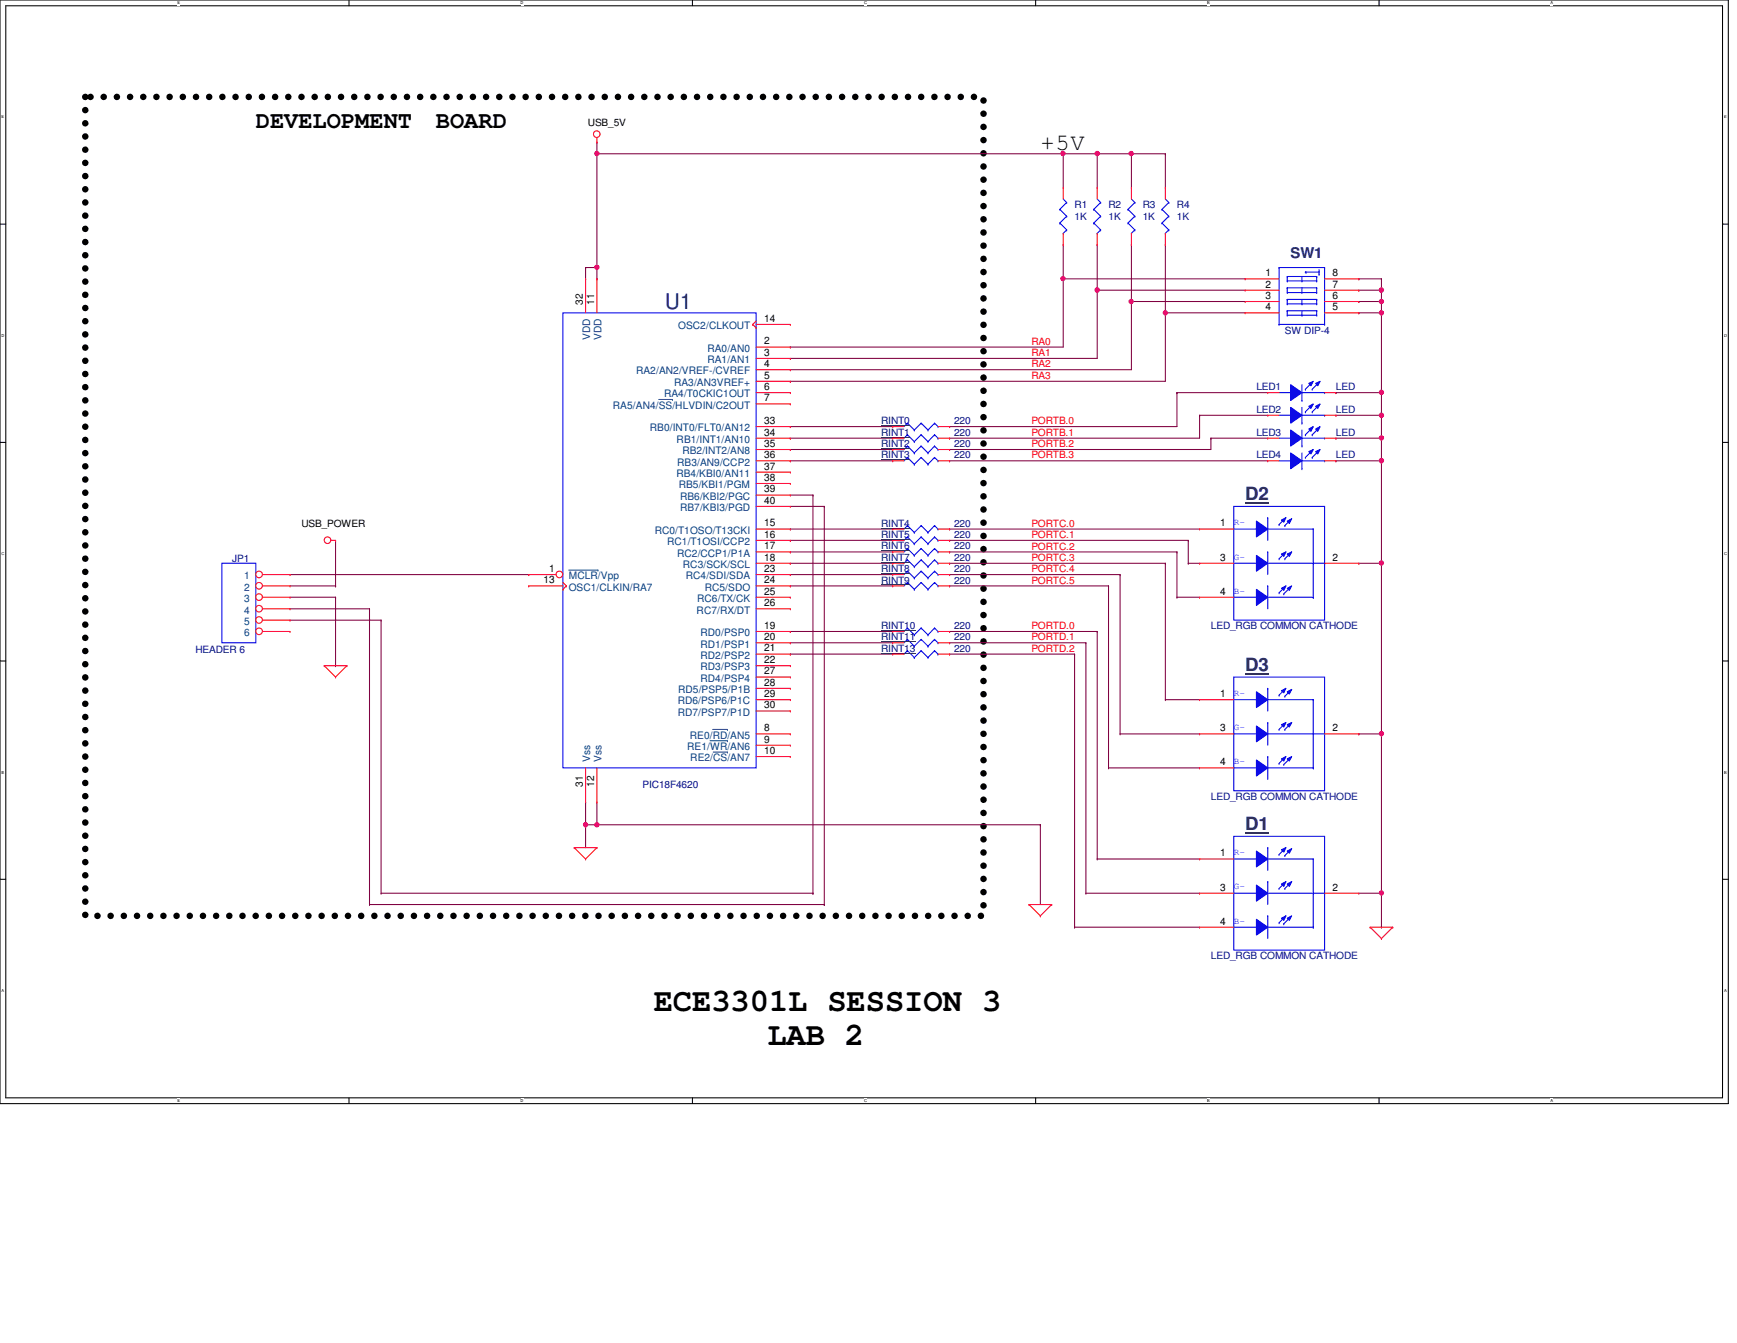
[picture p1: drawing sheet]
<svg xmlns="http://www.w3.org/2000/svg" width="279mm" height="216mm" viewBox="0 0 279 216" stroke-linecap="round" stroke-linejoin="round" font-family="sans-serif">
<path d="M0 0h278v177.4h-278zM.9 .9h276.2v175.6h-276.2z" fill="none" stroke="#000" stroke-width=".17"/>
<g fill="#fff">
<path d="M28.5 .1h.5v.7h-.5z"/>
<path d="M28.5 176.6h.5v.7h-.5z"/>
</g>
<path d="M56.1 0v.9M56.1 176.5v.9" fill="none" stroke="#000" stroke-width=".17"/>
<g fill="#fff">
<path d="M83.7 .1h.5v.7h-.5z"/>
<path d="M83.7 176.6h.5v.7h-.5z"/>
</g>
<path d="M111.4 0v.9M111.4 176.5v.9" fill="none" stroke="#000" stroke-width=".17"/>
<g fill="#fff">
<path d="M139 .1h.4v.7h-.4z"/>
<path d="M139 176.6h.4v.7h-.4z"/>
</g>
<path d="M166.6 0v.9M166.6 176.5v.9" fill="none" stroke="#000" stroke-width=".17"/>
<g fill="#fff">
<path d="M194.2 .1h.4v.7h-.4z"/>
<path d="M194.2 176.6h.4v.7h-.4z"/>
</g>
<path d="M221.8 0v.9M221.8 176.5v.9" fill="none" stroke="#000" stroke-width=".17"/>
<g fill="#fff">
<path d="M249.4 .1h.4v.7h-.4z"/>
<path d="M249.4 176.6h.4v.7h-.4z"/>
<path d="M.3 18.5h.4v.7h-.4z"/>
<path d="M277.3 18.5h.4v.7h-.4z"/>
<path d="M.3 53.6h.4v.7h-.4z"/>
<path d="M277.3 53.6h.5v.7h-.5z"/>
</g>
<path d="M0 36h.9M277.1 36h.9" fill="none" stroke="#000" stroke-width=".17"/>
<g fill="#fff">
<path d="M.3 88.6h.4v.8h-.4z"/>
<path d="M277.3 88.6h.5v.8h-.5z"/>
</g>
<path d="M0 71.1h.9M277.1 71.1h.9" fill="none" stroke="#000" stroke-width=".17"/>
<g fill="#fff">
<path d="M.3 123.8h.4v.7h-.4z"/>
<path d="M277.3 123.8h.4v.7h-.4z"/>
</g>
<path d="M0 106.3h.9M277.1 106.3h.9" fill="none" stroke="#000" stroke-width=".17"/>
<g fill="#fff">
<path d="M.3 158.9h.3v.7h-.3z"/>
<path d="M277.3 158.9h.4v.7h-.4z"/>
</g>
<path d="M0 141.4h.9M277.1 141.4h.9" fill="none" stroke="#000" stroke-width=".17"/>
<path d="M13.7 15.6h144.5v131.6h-144.5z" fill="none" stroke="#000" stroke-width="1.1" stroke-dasharray="0 2.1"/>
<g fill="none" stroke="#800040" stroke-width=".17">
<path d="M94.2 43h.1M94.2 43v1.8M94.2 43h1.8M96 44.8h.1M96 43h.1M96 43v1.8M127.1 79.6h3.7M130.8 79.6h.1M130.8 79.6v64M46.7 94.2h7.3M46.7 99.7h14.6M46.7 96h7.3"/>
<path d="M46.7 97.9h12.7M46.7 92.4h38.3M54 94.2h.1M54 96h.1M54 86.9v7.3M54 96v11M59.4 97.9h.1M59.4 97.9v47.5M61.3 99.7h.1M61.3 99.7v43.9M85 92.4h.1M127.1 81.4h5.5"/>
<path d="M132.6 81.4h.1M132.6 81.4v64M54 107h.1M94.2 132.6h.1M94.2 128.9v3.7M94.2 132.6h73.1M96 132.6h.1M96 128.9v3.7M167.3 132.6h.1M167.3 132.6v12.8M59.4 145.4h.1M59.4 145.4h73.2"/>
<path d="M61.3 143.6h.1M61.3 143.6h69.5M130.8 143.6h.1M132.6 145.4h.1"/>
</g>
<circle cx="96" cy="132.6" r=".34" fill="#f0f"/>
<circle cx="96" cy="132.6" r=".34" fill="none" stroke="#f0f" stroke-width=".17"/>
<g fill="none" stroke="#800040" stroke-width=".17">
<path d="M96 24.7h.1M96 24.7v18.3M127.1 88.7h.1M127.1 85h.1M127.1 86.9h.1M127.1 85h16.5M127.1 88.7h16.5M127.1 86.9h16.5M152.7 85h.1M152.7 88.7h.1M152.7 86.9h.1M152.7 85h40.3"/>
<path d="M152.7 88.7h36.6M152.7 86.9h38.4M218.6 90.6h.1M218.6 90.6h3.6"/>
</g>
<circle cx="96" cy="43" r=".34" fill="#f0f"/>
<circle cx="96" cy="43" r=".34" fill="none" stroke="#f0f" stroke-width=".17"/>
<path d="M127.1 68.6h.1M127.1 70.4h.1M127.1 68.6h16.5M127.1 70.4h16.5M222.2 118v25.6M222.2 143.6h.1" fill="none" stroke="#800040" stroke-width=".17"/>
<circle cx="222.2" cy="117.9" r=".34" fill="#f0f"/>
<circle cx="222.2" cy="117.9" r=".34" fill="none" stroke="#f0f" stroke-width=".17"/>
<circle cx="222.2" cy="143.5" r=".34" fill="#f0f"/>
<circle cx="222.2" cy="143.5" r=".34" fill="none" stroke="#f0f" stroke-width=".17"/>
<g fill="none" stroke="#800040" stroke-width=".17">
<path d="M152.7 68.6h.1M152.7 68.6h36.6M222.2 66.8h.1M222.2 66.8v3.6M127.1 90.6h.1M127.1 92.4h.1M127.1 94.2h.1M127.1 90.6h16.5M127.1 94.2h16.5M127.1 92.4h16.5M152.7 90.6h.1M152.7 94.2h.1"/>
<path d="M152.7 92.4h.1M152.7 90.6h34.8M152.7 94.2h25.6M152.7 92.4h27.5M222.2 90.6h.1M222.2 90.6v27.4h-3.6M218.6 118h.1"/>
</g>
<circle cx="222.2" cy="70.4" r=".34" fill="#f0f"/>
<circle cx="222.2" cy="70.4" r=".34" fill="none" stroke="#f0f" stroke-width=".17"/>
<circle cx="222.2" cy="66.8" r=".34" fill="#f0f"/>
<circle cx="222.2" cy="66.8" r=".34" fill="none" stroke="#f0f" stroke-width=".17"/>
<g fill="none" stroke="#800040" stroke-width=".17">
<path d="M127.1 74.1h.1M127.1 74.1h16.5M152.7 74.1h.1M152.7 72.3h.1M152.7 74.1h51.2M152.7 72.3h42.1M193 66.8h.1M193 66.8h10.9M214.9 66.8h.1M214.9 74.1h.1M214.9 70.4h.1M214.9 63.1h.1"/>
<path d="M214.9 70.4h7.3M214.9 63.1h7.3M222.2 70.4h.1M222.2 63.1h.1M222.2 63.1v3.7h-7.3M222.2 70.4v3.7h-7.3"/>
</g>
<circle cx="222.2" cy="63.1" r=".34" fill="#f0f"/>
<circle cx="222.2" cy="63.1" r=".34" fill="none" stroke="#f0f" stroke-width=".17"/>
<path d="M218.6 44.8h.1M218.6 48.5h.1M218.6 44.8h3.6M218.6 48.5h3.6M222.2 44.8h.1M222.2 44.8v1.9M127.1 72.3h.1M127.1 72.3h16.5" fill="none" stroke="#800040" stroke-width=".17"/>
<circle cx="222.2" cy="46.6" r=".35" fill="#f0f"/>
<circle cx="222.2" cy="46.6" r=".35" fill="none" stroke="#f0f" stroke-width=".17"/>
<path d="M176.5 46.7h.1M176.5 46.7h23.8M182 48.5h.1M182 48.5h18.3M218.6 50.3h.1M218.6 50.3h3.6" fill="none" stroke="#800040" stroke-width=".17"/>
<circle cx="222.2" cy="50.3" r=".34" fill="#f0f"/>
<circle cx="222.2" cy="50.3" r=".34" fill="none" stroke="#f0f" stroke-width=".17"/>
<path d="M171 44.8h.1M171 44.8h29.3M218.6 46.7h.1M218.6 46.7h3.6M222.2 46.7h.1M222.2 46.7v1.8" fill="none" stroke="#800040" stroke-width=".17"/>
<circle cx="222.2" cy="48.5" r=".34" fill="#f0f"/>
<circle cx="222.2" cy="48.5" r=".34" fill="none" stroke="#f0f" stroke-width=".17"/>
<path d="M171 44.8h.1M171 44.8v11M187.5 50.3h.1M187.5 50.3h12.8" fill="none" stroke="#800040" stroke-width=".17"/>
<circle cx="171" cy="44.8" r=".34" fill="#f0f"/>
<circle cx="171" cy="44.8" r=".34" fill="none" stroke="#f0f" stroke-width=".17"/>
<path d="M171 24.7h.1M171 24.7v5.5M171 24.7h5.5M176.5 46.7h.1M176.5 46.7v10.9M182 48.5h.1M182 48.5v10.9M187.5 50.3h.1M187.5 50.3v11M222.2 48.5h.1M222.2 48.5v1.8" fill="none" stroke="#800040" stroke-width=".17"/>
<circle cx="176.5" cy="24.7" r=".34" fill="#f0f"/>
<circle cx="176.5" cy="24.7" r=".34" fill="none" stroke="#f0f" stroke-width=".17"/>
<path d="M176.5 24.7h.1M176.5 24.7v5.5M176.5 24.7h5.5M182 24.7h.1M182 24.7v5.5" fill="none" stroke="#800040" stroke-width=".17"/>
<circle cx="181.9" cy="24.7" r=".34" fill="#f0f"/>
<circle cx="181.9" cy="24.7" r=".34" fill="none" stroke="#f0f" stroke-width=".17"/>
<g fill="none" stroke="#800040" stroke-width=".17">
<path d="M182 24.7h.1M182 24.7h5.5M187.5 24.7h.1M187.5 24.7v5.5M127.1 55.8h.1M127.1 57.6h.1M127.1 59.4h.1M127.1 55.8h43.9M127.1 57.6h49.4M127.1 59.4h54.9M222.2 50.3h.1M222.2 50.3v12.8"/>
<path d="M127.1 61.3h.1M127.1 61.3h60.4M222.2 74.1h.1M222.2 74.1v16.5"/>
</g>
<circle cx="222.2" cy="90.5" r=".34" fill="#f0f"/>
<circle cx="222.2" cy="90.5" r=".34" fill="none" stroke="#f0f" stroke-width=".17"/>
<circle cx="222.2" cy="74.1" r=".35" fill="#f0f"/>
<circle cx="222.2" cy="74.1" r=".35" fill="none" stroke="#f0f" stroke-width=".17"/>
<g fill="none" stroke="#800040" stroke-width=".17">
<path d="M182 39.3h.1M182 39.3v9.2M152.7 70.4h.1M189.3 63.1h.1M189.3 63.1v5.5M189.3 63.1h14.6M193 66.8h.1M193 66.8v3.6h-40.3M194.8 70.4h.1M194.8 70.4v1.9M194.8 70.4h9.1M189.3 88.7h.1"/>
<path d="M189.3 96h.1M189.3 88.7v7.3M189.3 96h3.7M191.1 86.9h.1M191.1 90.6h.1M191.1 86.9v3.7M191.1 90.6h1.9"/>
</g>
<circle cx="181.9" cy="48.5" r=".34" fill="#f0f"/>
<circle cx="181.9" cy="48.5" r=".34" fill="none" stroke="#f0f" stroke-width=".17"/>
<path d="M176.5 39.3h.1M176.5 39.3v7.4" fill="none" stroke="#800040" stroke-width=".17"/>
<circle cx="176.5" cy="46.6" r=".35" fill="#f0f"/>
<circle cx="176.5" cy="46.6" r=".35" fill="none" stroke="#f0f" stroke-width=".17"/>
<path d="M187.5 39.3h.1M187.5 39.3v11" fill="none" stroke="#800040" stroke-width=".17"/>
<circle cx="187.4" cy="50.3" r=".34" fill="#f0f"/>
<circle cx="187.4" cy="50.3" r=".34" fill="none" stroke="#f0f" stroke-width=".17"/>
<path d="M96 24.7h.1M96 24.7h75M171 39.3h.1M171 39.3v5.5" fill="none" stroke="#800040" stroke-width=".17"/>
<circle cx="171" cy="24.7" r=".34" fill="#f0f"/>
<circle cx="171" cy="24.7" r=".34" fill="none" stroke="#f0f" stroke-width=".17"/>
<circle cx="96" cy="24.7" r=".34" fill="#f0f"/>
<circle cx="96" cy="24.7" r=".34" fill="none" stroke="#f0f" stroke-width=".17"/>
<path d="M96 22.9h.1M96 22.9v1.8M187.5 90.6h.1M187.5 90.6v21.9M187.5 112.5h.1M187.5 112.5h5.5M94.2 132.6h.1M94.2 132.6v3.7" fill="none" stroke="#800040" stroke-width=".17"/>
<circle cx="94.2" cy="132.6" r=".34" fill="#f0f"/>
<circle cx="94.2" cy="132.6" r=".34" fill="none" stroke="#f0f" stroke-width=".17"/>
<g fill="none" stroke="#800040" stroke-width=".17">
<path d="M178.3 94.2h.1M178.3 94.2v29.2M180.2 92.4h.1M180.2 92.4v25.6M127.1 101.5h.1M127.1 103.3h.1M127.1 105.2h.1M127.1 101.5h16.5M127.1 103.3h16.5M127.1 105.2h16.5M152.7 101.5h.1M152.7 103.3h.1"/>
<path d="M152.7 105.2h.1M152.7 101.5h23.8M152.7 103.3h22M152.7 105.2h20.1M172.8 105.2h.1M172.8 105.2v43.9M174.7 103.3h.1M174.7 103.3v40.3M176.5 101.5h.1M176.5 101.5v36.6M180.2 118h.1M180.2 118h12.8"/>
<path d="M176.5 138.1h.1M176.5 138.1h16.5M178.3 123.4h.1M178.3 123.4h14.7M172.8 149.1h.1M172.8 149.1h20.2M174.7 143.6h.1M174.7 143.6h18.3M218.6 143.6h3.6M222.2 143.6h.1M222.2 149.1h.1M222.2 143.6v5.5"/>
</g>
<g fill="none" stroke="#f00" stroke-width=".17">
<path d="M96 22.9h.1M96 22.1v.8M53.3 86.9h.7M54 86.9h.1M52.2 107h.1M52.2 107h3.6M52.2 107l1.8 1.8M54 108.8h.1M55.8 107h.1M55.8 107l-1.8 1.8M92.4 136.3h.1M92.4 136.3h3.6"/>
<path d="M92.4 136.3l1.8 1.8M94.2 138.1h.1M96 136.3h.1M96 136.3l-1.8 1.8M165.5 145.4h.1M165.5 145.4h3.7M165.5 145.4l1.8 1.8M167.3 147.2h.1M169.2 145.4h.1M169.2 145.4l-1.9 1.8M220.4 149.1h.1M220.4 149.1h3.6"/>
<path d="M220.4 149.1l1.8 1.8M222.2 150.9h.1M224 149.1h.1M224 149.1l-1.8 1.8"/>
<circle cx="96" cy="21.6" r=".54"/>
<circle cx="52.7" cy="86.8" r=".54"/>
</g>
<path d="M205.7 74.1h1.9M207.6 74.1h.1M209.4 75.4h.1M209.4 72.8v2.6M209.4 74.1h3.7M213.1 74.1h.1" fill="none" stroke="#00f" stroke-width=".17"/>
<path d="M207.6 72.8l1.8 1.3-1.8 1.3z" fill-rule="evenodd" fill="#00f"/>
<path d="M207.6 72.8l1.8 1.3-1.8 1.3z" fill="none" stroke="#00f" stroke-width=".17"/>
<path d="M211.6 72.6l.7-.3-.3 .7z" fill-rule="evenodd" fill="#00f"/>
<path d="M211.6 72.6l.7-.3-.3 .7z" fill="none" stroke="#00f" stroke-width=".17"/>
<path d="M210.5 72.6l.7-.3-.3 .7z" fill-rule="evenodd" fill="#00f"/>
<path d="M210 73.5h.1M210.5 72.6l.7-.3-.3 .7zM211.1 73.5h.1M211.1 72.4l-1.1 1.1M212.2 72.4l-1.1 1.1" fill="none" stroke="#00f" stroke-width=".17"/>
<path d="M203.9 74.1h.1M203.9 74.1h1.8M213.1 74.1h1.8M214.9 74.1h.1" fill="none" stroke="#f00" stroke-width=".17"/>
<path d="M202.1 83.8l1.8 1.2-1.8 1.3z" fill-rule="evenodd" fill="#00f"/>
<path d="M202.1 83.8l1.8 1.2-1.8 1.3z" fill="none" stroke="#00f" stroke-width=".17"/>
<path d="M206.1 83.6l.7-.4-.3 .7z" fill-rule="evenodd" fill="#00f"/>
<path d="M205.7 84.3h.1M206.1 83.6l.7-.4-.3 .7zM206.8 83.2l-1.1 1.1" fill="none" stroke="#00f" stroke-width=".17"/>
<path d="M207.1 83.8l.7-.4-.4 .8z" fill-rule="evenodd" fill="#00f"/>
<path d="M198.5 85h12.7M203.9 83.2h.1M203.9 83.2v3.7M205.7 95.3h.1M206.8 94.2l-1.1 1.1M207.1 83.8l.7-.4-.4 .8zM211.2 85h.1" fill="none" stroke="#00f" stroke-width=".17"/>
<path d="M202.1 89.3l1.8 1.3-1.8 1.2z" fill-rule="evenodd" fill="#00f"/>
<path d="M202.1 89.3l1.8 1.3-1.8 1.2z" fill="none" stroke="#00f" stroke-width=".17"/>
<path d="M202.1 94.7l1.8 1.3-1.8 1.3z" fill-rule="evenodd" fill="#00f"/>
<path d="M198.5 90.6h12.7M198.5 96h12.7M202.1 94.7l1.8 1.3-1.8 1.3zM206.5 95.5h.1M206.7 89.8h.1M207.6 94.4l-1.1 1.1M207.8 88.7l-1.1 1.1M211.2 90.6h.1M211.2 96h.1" fill="none" stroke="#00f" stroke-width=".17"/>
<path d="M206.1 89.1l.7-.4-.3 .8z" fill-rule="evenodd" fill="#00f"/>
<path d="M206.1 89.1l.7-.4-.3 .8z" fill="none" stroke="#00f" stroke-width=".17"/>
<path d="M207.1 89.1l.7-.4-.4 .8z" fill-rule="evenodd" fill="#00f"/>
<path d="M207.1 89.1l.7-.4-.4 .8z" fill="none" stroke="#00f" stroke-width=".17"/>
<path d="M206.1 94.6l.7-.4-.3 .7z" fill-rule="evenodd" fill="#00f"/>
<path d="M206.1 94.6l.7-.4-.3 .7z" fill="none" stroke="#00f" stroke-width=".17"/>
<path d="M207.1 94.6l.7-.4-.4 .7z" fill-rule="evenodd" fill="#00f"/>
<g fill="none" stroke="#00f" stroke-width=".17">
<path d="M90.6 50.3h31v73.1h-31zM198.5 81.4h14.6v18.3h-14.6zM203.9 88.7h.1M203.9 94.2h.1M203.9 88.7v3.7M203.9 94.2v3.7M205.7 89.8h.1M206.7 84.5h.1M206.8 88.7l-1.1 1.1M207.1 94.6l.7-.4-.4 .7zM207.8 83.4l-1.1 1.1M211.2 96h.1"/>
<path d="M211.2 85v11M211.2 90.6h1.9M213.1 90.6h.1M146 101h.1M146 101l-.6 .5M146 101l1.1 1.1M147.1 102.1h.1M148.2 101h.1M148.2 101l-1.1 1.1M148.2 101l1.1 1.1M149.3 102.1h.1M150.3 101h.1"/>
<path d="M150.3 101l-1 1.1M150.3 101l.6 .5M150.9 101.5h.1"/>
</g>
<path d="M200.3 80.9h3.8" fill="none" stroke="#000080" stroke-width=".3"/>
<path d="M193 85h.1M193 90.6h.1M193 96h.1M193 85h5.5M193 90.6h5.5M193 96h5.5M213.1 90.6h5.5M218.6 90.6h.1M143.6 101.5h.1M143.6 101.5h1.8M150.9 101.5h1.8M152.7 101.5h.1" fill="none" stroke="#f00" stroke-width=".17"/>
<path d="M141.7 101.4h5.5" fill="none" stroke="#000080" stroke-width=".16"/>
<circle cx="90" cy="92.3" r=".54" fill="#fff"/>
<g fill="none" stroke="#f00" stroke-width=".17">
<path d="M94.2 44.8h.1M94.2 44.8v5.5M96 44.8h.1M96 44.8v5.5M121.1 52.2h.1M121.1 52.2l.5 .5M121.6 52.7h.1M121.6 55.8h5.5M121.6 57.6h5.5M121.6 59.4h5.5M121.6 51.6l-.5 .6M121.6 52.2h5.5"/>
<path d="M127.1 55.8h.1M127.1 57.6h.1M127.1 59.4h.1M127.1 52.2h.1M121.6 61.3h5.5M121.6 63.1h5.5M121.6 64.9h5.5M121.6 68.6h5.5M121.6 70.4h5.5M121.6 72.3h5.5M121.6 74.1h5.5M121.6 75.9h5.5"/>
<path d="M121.6 77.7h5.5M121.6 79.6h5.5M127.1 61.3h.1M127.1 63.1h.1M127.1 64.9h.1M127.1 68.6h.1M127.1 70.4h.1M127.1 72.3h.1M127.1 74.1h.1M127.1 75.9h.1M127.1 77.7h.1M127.1 79.6h.1"/>
<path d="M85 92.4h.1M85 94.2h.1M85 92.4h4.5M85 94.2h5.6M90.6 94.7h.1M90.6 93.6l.5 .6M91.1 94.2h.1M91.1 94.2l-.5 .5M121.6 92.4h5.5M121.6 94.2h5.5M121.6 81.4h5.5M121.6 97.9h5.5"/>
<path d="M121.6 96h5.5M121.6 90.6h5.5M121.6 88.7h5.5M121.6 86.9h5.5M121.6 85h5.5M127.1 81.4h.1M127.1 97.9h.1M127.1 96h.1M127.1 94.2h.1M127.1 92.4h.1M127.1 90.6h.1M127.1 88.7h.1"/>
<path d="M127.1 86.9h.1M127.1 85h.1M121.6 118h5.5M121.6 119.8h5.5M121.6 101.5h5.5M121.6 103.3h5.5M121.6 105.2h5.5M121.6 107h5.5M121.6 108.8h5.5M121.6 110.7h5.5M121.6 112.5h5.5M121.6 114.3h5.5"/>
<path d="M127.1 118h.1M127.1 119.8h.1M127.1 101.5h.1M127.1 103.3h.1M127.1 105.2h.1M127.1 107h.1M127.1 108.8h.1M127.1 110.7h.1M127.1 112.5h.1M127.1 114.3h.1M143.6 105.2h.1M143.6 105.2h1.8"/>
<path d="M150.9 105.2h1.8M152.7 105.2h.1M94.2 128.9h.1M94.2 123.4v5.5M96 128.9h.1M96 123.4v5.5M121.6 121.6h5.5M127.1 121.6h.1"/>
<circle cx="90" cy="92.3" r=".54"/>
</g>
<path d="M106 64.2h2.2M108.2 64.2h.1M91.5 91.7h4.7M96.2 91.7h.1M114.2 119.1h2.8M114.6 117.3h2.4M117 117.3h.1M117 119.1h.1M114.7 120.9h2.3M117 120.9h.1" fill="none" stroke="#004080" stroke-width=".16"/>
<path d="M146 104.6h.1M146 104.6l-.6 .6M146 104.6l1.1 1.1M147.1 105.7h.1M148.2 104.6h.1M148.2 104.6l-1.1 1.1M148.2 104.6l1.1 1.1M149.3 105.7h.1M150.3 104.6h.1M150.3 104.6l-1 1.1M150.3 104.6l.6 .6M150.9 105.2h.1" fill="none" stroke="#00f" stroke-width=".17"/>
<path d="M141.7 105h5.5" fill="none" stroke="#000080" stroke-width=".16"/>
<path d="M202.1 136.8l1.8 1.3-1.8 1.3z" fill-rule="evenodd" fill="#00f"/>
<path d="M202.1 136.8l1.8 1.3-1.8 1.3z" fill="none" stroke="#00f" stroke-width=".17"/>
<path d="M206.1 136.6l.7-.3-.3 .7z" fill-rule="evenodd" fill="#00f"/>
<path d="M205.7 137.4h.1M206.1 136.6l.7-.3-.3 .7zM206.8 136.3l-1.1 1.1" fill="none" stroke="#00f" stroke-width=".17"/>
<path d="M207.1 136.8l.7-.4-.4 .8z" fill-rule="evenodd" fill="#00f"/>
<path d="M198.5 138.1h12.7M203.9 136.3h.1M203.9 136.3v3.6M207.1 136.8l.7-.4-.4 .8zM211.2 138.1h.1M205.7 148.3h.1M206.8 147.2l-1.1 1.1" fill="none" stroke="#00f" stroke-width=".17"/>
<path d="M202.1 142.3l1.8 1.3-1.8 1.3z" fill-rule="evenodd" fill="#00f"/>
<path d="M202.1 142.3l1.8 1.3-1.8 1.3z" fill="none" stroke="#00f" stroke-width=".17"/>
<path d="M202.1 147.8l1.8 1.3-1.8 1.2z" fill-rule="evenodd" fill="#00f"/>
<path d="M198.5 143.6h12.7M198.5 149.1h12.7M202.1 147.8l1.8 1.3-1.8 1.2zM206.5 148.5h.1M206.7 142.8h.1M207.6 147.4l-1.1 1.1M207.8 141.7l-1.1 1.1M211.2 143.6h.1M211.2 149.1h.1" fill="none" stroke="#00f" stroke-width=".17"/>
<path d="M206.1 142.1l.7-.4-.3 .8z" fill-rule="evenodd" fill="#00f"/>
<path d="M206.1 142.1l.7-.4-.3 .8z" fill="none" stroke="#00f" stroke-width=".17"/>
<path d="M207.1 142.1l.7-.4-.4 .8z" fill-rule="evenodd" fill="#00f"/>
<path d="M207.1 142.1l.7-.4-.4 .8z" fill="none" stroke="#00f" stroke-width=".17"/>
<path d="M206.1 147.6l.7-.4-.3 .8z" fill-rule="evenodd" fill="#00f"/>
<path d="M206.1 147.6l.7-.4-.3 .8z" fill="none" stroke="#00f" stroke-width=".17"/>
<path d="M207.1 147.6l.7-.4-.4 .8z" fill-rule="evenodd" fill="#00f"/>
<g fill="none" stroke="#00f" stroke-width=".17">
<path d="M205.7 66.8h1.9M207.6 66.8h.1M209.4 68h.1M209.4 65.5v2.5M209.4 66.8h3.7M213.1 66.8h.1M198.5 134.5h14.6v18.2h-14.6zM206.7 137.5h.1M207.8 136.4l-1.1 1.1M211.2 138.1v11M203.9 141.7h.1M203.9 147.2h.1"/>
<path d="M203.9 141.7v3.7M203.9 147.2v3.7M205.7 142.8h.1M206.8 141.7l-1.1 1.1M207.1 147.6l.7-.4-.4 .8zM211.2 149.1h.1M211.2 143.6h1.9M213.1 143.6h.1"/>
</g>
<path d="M200.3 133.9h3.8" fill="none" stroke="#000080" stroke-width=".3"/>
<path d="M193 138.1h.1M193 138.1h5.5M193 143.6h.1M193 149.1h.1M193 143.6h5.5M193 149.1h5.5M213.1 143.6h5.5M218.6 143.6h.1" fill="none" stroke="#f00" stroke-width=".17"/>
<path d="M207.6 65.5l1.8 1.3-1.8 1.2z" fill-rule="evenodd" fill="#00f"/>
<path d="M207.6 65.5l1.8 1.3-1.8 1.2z" fill="none" stroke="#00f" stroke-width=".17"/>
<path d="M211.6 65.3l.7-.4-.3 .8z" fill-rule="evenodd" fill="#00f"/>
<path d="M211.6 65.3l.7-.4-.3 .8z" fill="none" stroke="#00f" stroke-width=".17"/>
<path d="M210.5 65.3l.7-.4-.3 .8z" fill-rule="evenodd" fill="#00f"/>
<path d="M210 66.2h.1M210.5 65.3l.7-.4-.3 .8zM211.1 66.2h.1M211.1 65.1l-1.1 1.1M212.2 65.1l-1.1 1.1M35.7 90.6h5.4v12.7h-5.4z" fill="none" stroke="#00f" stroke-width=".17"/>
<path d="M203.9 66.8h.1M203.9 66.8h1.8M213.1 66.8h1.8M214.9 66.8h.1" fill="none" stroke="#f00" stroke-width=".17"/>
<circle cx="41.7" cy="92.3" r=".54" fill="#fff"/>
<g fill="none" stroke="#f00" stroke-width=".17">
<path d="M42.2 92.4h4.5M46.7 92.4h.1"/>
<circle cx="41.7" cy="92.3" r=".54"/>
</g>
<circle cx="41.7" cy="94.2" r=".54" fill="#fff"/>
<g fill="none" stroke="#f00" stroke-width=".17">
<path d="M42.2 94.2h4.5M46.7 94.2h.1"/>
<circle cx="41.7" cy="94.2" r=".54"/>
</g>
<circle cx="41.7" cy="96" r=".54" fill="#fff"/>
<g fill="none" stroke="#f00" stroke-width=".17">
<path d="M42.2 96h4.5M46.7 96h.1"/>
<circle cx="41.7" cy="96" r=".54"/>
</g>
<circle cx="41.7" cy="97.8" r=".54" fill="#fff"/>
<g fill="none" stroke="#f00" stroke-width=".17">
<path d="M42.2 97.9h4.5M46.7 97.9h.1"/>
<circle cx="41.7" cy="97.8" r=".54"/>
</g>
<circle cx="41.7" cy="99.7" r=".54" fill="#fff"/>
<g fill="none" stroke="#f00" stroke-width=".17">
<path d="M42.2 99.7h4.5M46.7 99.7h.1"/>
<circle cx="41.7" cy="99.7" r=".54"/>
</g>
<circle cx="41.7" cy="101.5" r=".54" fill="#fff"/>
<g fill="none" stroke="#f00" stroke-width=".17">
<path d="M143.6 92.4h.1M143.6 92.4h1.8M150.9 92.4h1.8M152.7 92.4h.1M42.2 101.5h4.5M46.7 101.5h.1M143.6 103.3h.1M143.6 103.3h1.8M150.9 103.3h1.8M152.7 103.3h.1"/>
<circle cx="41.7" cy="101.5" r=".54"/>
</g>
<g fill="none" stroke="#00f" stroke-width=".17">
<path d="M205.7 63.1h1.9M207.6 63.1h.1M209.4 64.4h.1M209.4 61.8v2.6M209.4 63.1h3.7M213.1 63.1h.1M146 91.8h.1M146 91.8l-.6 .6M146 91.8l1.1 1.1M147.1 92.9h.1M148.2 91.8h.1M148.2 91.8l-1.1 1.1"/>
<path d="M148.2 91.8l1.1 1.1M149.3 92.9h.1M150.3 91.8h.1M150.3 91.8l-1 1.1M150.3 91.8l.6 .6M150.9 92.4h.1M146 102.8h.1M146 102.8l-.6 .5M146 102.8l1.1 1.1M147.1 103.9h.1M148.2 102.8h.1M148.2 102.8l-1.1 1.1"/>
<path d="M148.2 102.8l1.1 1.1M149.3 103.9h.1M150.3 102.8h.1M150.3 102.8l-1 1.1M150.3 102.8l.6 .5M150.9 103.3h.1"/>
</g>
<path d="M141.7 92.2h4.6M141.7 103.2h5.5" fill="none" stroke="#000080" stroke-width=".16"/>
<path d="M207.6 61.8l1.8 1.3-1.8 1.3z" fill-rule="evenodd" fill="#00f"/>
<path d="M207.6 61.8l1.8 1.3-1.8 1.3z" fill="none" stroke="#00f" stroke-width=".17"/>
<path d="M211.6 61.6l.7-.3-.3 .7z" fill-rule="evenodd" fill="#00f"/>
<path d="M211.6 61.6l.7-.3-.3 .7z" fill="none" stroke="#00f" stroke-width=".17"/>
<path d="M210.5 61.6l.7-.3-.3 .7z" fill-rule="evenodd" fill="#00f"/>
<g fill="none" stroke="#00f" stroke-width=".17">
<path d="M175.9 33.7h.1M175.9 35.9h.1M175.9 33.7l1.1 1.1M175.9 35.9l1.1 1.1M176.5 37.5h.1M176.5 32l.5 .6M177 32.6h.1M177 34.8h.1M177 37h.1M177 32.6l-1.1 1.1M177 34.8l-1.1 1.1M177 37l-.5 .5"/>
<path d="M181.4 33.7h.1M181.4 35.9h.1M181.4 33.7l1.1 1.1M181.4 35.9l1.1 1.1M182 37.5h.1M182 32l.5 .6M182.5 32.6h.1M182.5 34.8h.1M182.5 37h.1M182.5 32.6l-1.1 1.1M182.5 34.8l-1.1 1.1M182.5 37l-.5 .5"/>
<path d="M146 69.9h.1M146 69.9l-.6 .5M146 69.9l1.1 1.1M147.1 71h.1M148.2 69.9h.1M148.2 69.9l-1.1 1.1M148.2 69.9l1.1 1.1M149.3 71h.1M150.3 69.9h.1M150.3 69.9l-1 1.1M150.3 69.9l.6 .5M150.9 70.4h.1"/>
<path d="M210 62.6h.1M210.5 61.6l.7-.3-.3 .7zM211.1 62.6h.1M211.1 61.5l-1.1 1.1M212.2 61.5l-1.1 1.1M146 90h.1M146 90l-.6 .6M146 90l1.1 1.1M147.1 91.1h.1M148.2 90h.1M148.2 90l-1.1 1.1M148.2 90l1.1 1.1"/>
<path d="M149.3 91.1h.1M150.3 90h.1M150.3 90l-1 1.1M150.3 90l.6 .6M150.9 90.6h.1"/>
</g>
<g fill="none" stroke="#f00" stroke-width=".17">
<path d="M176.5 30.2h.1M176.5 39.3h.1M176.5 30.2v1.8M176.5 37.5v1.8M182 30.2h.1M182 39.3h.1M182 30.2v1.8M182 37.5v1.8M143.6 70.4h.1M143.6 70.4h1.8M150.9 70.4h1.8M152.7 70.4h.1"/>
<path d="M203.9 63.1h.1M203.9 63.1h1.8M213.1 63.1h1.8M214.9 63.1h.1M143.6 90.6h.1M143.6 90.6h1.8M150.9 90.6h1.8M152.7 90.6h.1"/>
</g>
<path d="M141.7 70.3h4.6M141.7 90.4h4.6" fill="none" stroke="#000080" stroke-width=".16"/>
<path d="M202.1 111.2l1.8 1.3-1.8 1.2z" fill-rule="evenodd" fill="#00f"/>
<path d="M202.1 111.2l1.8 1.3-1.8 1.2z" fill="none" stroke="#00f" stroke-width=".17"/>
<path d="M206.1 111l.7-.3-.3 .7z" fill-rule="evenodd" fill="#00f"/>
<path d="M205.7 111.8h.1M206.1 111l.7-.3-.3 .7zM206.8 110.7l-1.1 1.1" fill="none" stroke="#00f" stroke-width=".17"/>
<path d="M207.1 111.2l.7-.4-.4 .8z" fill-rule="evenodd" fill="#00f"/>
<path d="M198.5 112.5h12.7M203.9 110.7h.1M203.9 110.7v3.6M207.1 111.2l.7-.4-.4 .8zM211.2 112.5h.1M205.7 122.7h.1M206.8 121.6l-1.1 1.1" fill="none" stroke="#00f" stroke-width=".17"/>
<path d="M202.1 116.7l1.8 1.3-1.8 1.3z" fill-rule="evenodd" fill="#00f"/>
<path d="M202.1 116.7l1.8 1.3-1.8 1.3z" fill="none" stroke="#00f" stroke-width=".17"/>
<path d="M202.1 122.2l1.8 1.2-1.8 1.4z" fill-rule="evenodd" fill="#00f"/>
<path d="M198.5 118h12.7M206.7 117.3h.1M207.8 116.2l-1.1 1.1M211.2 118h.1M198.5 123.4h12.7M202.1 122.2l1.8 1.2-1.8 1.4zM206.5 122.9h.1M207.6 121.8l-1.1 1.1M211.2 123.4h.1" fill="none" stroke="#00f" stroke-width=".17"/>
<path d="M206.1 116.5l.7-.3-.3 .7z" fill-rule="evenodd" fill="#00f"/>
<path d="M206.1 116.5l.7-.3-.3 .7z" fill="none" stroke="#00f" stroke-width=".17"/>
<path d="M207.1 116.5l.7-.3-.4 .7z" fill-rule="evenodd" fill="#00f"/>
<path d="M207.1 116.5l.7-.3-.4 .7z" fill="none" stroke="#00f" stroke-width=".17"/>
<path d="M206.1 122l.7-.4-.3 .7z" fill-rule="evenodd" fill="#00f"/>
<path d="M206.1 122l.7-.4-.3 .7z" fill="none" stroke="#00f" stroke-width=".17"/>
<path d="M207.1 122l.7-.4-.4 .7z" fill-rule="evenodd" fill="#00f"/>
<g fill="none" stroke="#00f" stroke-width=".17">
<path d="M170.5 33.7h.1M170.5 35.9h.1M170.5 33.7l1.1 1.1M170.5 35.9l1.1 1.1M171 37.5h.1M171 32l.6 .6M171.6 32.6h.1M171.6 34.8h.1M171.6 37h.1M171.6 32.6l-1.1 1.1M171.6 34.8l-1.1 1.1M171.6 37l-.6 .5"/>
<path d="M205.7 70.4h1.9M207.6 70.4h.1M209.4 71.7h.1M209.4 69.1v2.6M209.4 70.4h3.7M213.1 70.4h.1M146 93.6h.1M146 93.6l-.6 .6M146 93.6l1.1 1.1M147.1 94.7h.1M148.2 93.6h.1M148.2 93.6l-1.1 1.1"/>
<path d="M148.2 93.6l1.1 1.1M149.3 94.7h.1M150.3 93.6h.1M150.3 93.6l-1 1.1M150.3 93.6l.6 .6M150.9 94.2h.1M198.5 108.8h14.6v18.3h-14.6zM203.9 116.2h.1M203.9 116.2v3.6M205.7 117.3h.1M206.7 111.9h.1M206.8 116.2l-1.1 1.1"/>
<path d="M207.8 110.8l-1.1 1.1M211.2 112.5v10.9M211.2 118h1.9M213.1 118h.1M203.9 121.6h.1M203.9 121.6v3.7M207.1 122l.7-.4-.4 .7zM211.2 123.4h.1"/>
</g>
<path d="M200.3 108.3h3.8" fill="none" stroke="#000080" stroke-width=".3"/>
<g fill="none" stroke="#f00" stroke-width=".17">
<path d="M171 30.2h.1M171 39.3h.1M171 30.2v1.8M171 37.5v1.8M143.6 94.2h.1M143.6 94.2h1.8M150.9 94.2h1.8M152.7 94.2h.1M193 112.5h.1M193 118h.1M193 112.5h5.5M193 118h5.5"/>
<path d="M213.1 118h5.5M218.6 118h.1M193 123.4h.1M193 123.4h5.5"/>
</g>
<path d="M141.7 94h4.6" fill="none" stroke="#000080" stroke-width=".16"/>
<path d="M207.6 69.1l1.8 1.3-1.8 1.3z" fill-rule="evenodd" fill="#00f"/>
<path d="M207.6 69.1l1.8 1.3-1.8 1.3z" fill="none" stroke="#00f" stroke-width=".17"/>
<path d="M211.6 69l.7-.4-.3 .7z" fill-rule="evenodd" fill="#00f"/>
<path d="M211.6 69l.7-.4-.3 .7z" fill="none" stroke="#00f" stroke-width=".17"/>
<path d="M210.5 69l.7-.4-.3 .7z" fill-rule="evenodd" fill="#00f"/>
<g fill="none" stroke="#00f" stroke-width=".17">
<path d="M186.9 33.7h.1M186.9 35.9h.1M186.9 33.7l1.1 1.1M186.9 35.9l1.1 1.1M187.5 37.5h.1M187.5 32l.5 .6M188 32.6h.1M188 34.8h.1M188 37h.1M188 32.6l-1.1 1.1M188 34.8l-1.1 1.1M188 37l-.5 .5"/>
<path d="M205.7 52.2h.1M205.7 43h.1M205.7 43v9.2M205.7 52.2h7.4M205.7 43h7.4M207.1 45.2h.1M207.1 44.4h.1M207.1 47h.1M207.1 46.3h.1M207.1 48.9h.1M207.1 48.1h.1M207.1 50.7h.1"/>
<path d="M207.1 50h.1M207.1 44.4h4.7M207.1 45.2h4.7M207.1 44.4v.8M207.1 46.3v.7M207.1 48.1v.8M207.1 50v.7M207.1 46.3h4.7M207.1 47h4.7M207.1 48.1h4.7M207.1 48.9h4.7M207.1 50h4.7"/>
<path d="M207.1 50.7h4.7M209.4 45.2h.1M209.4 47h.1M209.4 48.9h.1M209.4 50.7h.1M209.4 44.4v.8M209.4 46.3v.7M209.4 48.1v.8M209.4 50v.7M210 43.7h.1M210 43.7l.1 .2M210 43.7h2.2"/>
<path d="M211.8 44.4h.1M211.8 45.2h.1M211.8 46.3h.1M211.8 47h.1M211.8 48.1h.1M211.8 48.9h.1M211.8 50h.1M211.8 50.7h.1M211.8 44.4v.8M211.8 46.3v.7M211.8 48.1v.8M211.8 50v.7"/>
<path d="M212.2 43.7h.1M212.2 44.1h.1M212.2 43.3v.8M213.1 52.2h.1M213.1 43h.1M213.1 43v9.2M146 73.5h.1M146 71.7h.1M146 68h.1M146 73.5l-.6 .6M146 73.5l1.1 1.1M146 71.7l-.6 .6"/>
<path d="M146 71.7l1.1 1.1M146 68l-.6 .6M146 68l1.1 1.1M147.1 74.6h.1M147.1 72.8h.1M147.1 69.1h.1M148.2 73.5h.1M148.2 71.7h.1M148.2 68h.1M148.2 73.5l-1.1 1.1M148.2 73.5l1.1 1.1M148.2 71.7l-1.1 1.1"/>
<path d="M148.2 71.7l1.1 1.1M148.2 68l-1.1 1.1M148.2 68l1.1 1.1M149.3 74.6h.1M149.3 72.8h.1M149.3 69.1h.1M150.3 73.5h.1M150.3 71.7h.1M150.3 68h.1M150.3 73.5l-1 1.1M150.3 73.5l.6 .6M150.3 71.7l-1 1.1"/>
<path d="M150.3 71.7l.6 .6M150.3 68l-1 1.1M150.3 68l.6 .6M150.9 74.1h.1M150.9 72.3h.1M150.9 68.6h.1M210 69.9h.1M210.5 69l.7-.4-.3 .7zM211.1 69.9h.1M211.1 68.8l-1.1 1.1M212.2 68.8l-1.1 1.1M146 84.5h.1"/>
<path d="M146 86.3h.1M146 88.2h.1M146 84.5l-.6 .5M146 84.5l1.1 1.1M146 86.3l-.6 .6M146 86.3l1.1 1.1M146 88.2l-.6 .5M146 88.2l1.1 1.1M147.1 85.6h.1M147.1 87.4h.1M147.1 89.3h.1M148.2 84.5h.1"/>
<path d="M148.2 86.3h.1M148.2 88.2h.1M148.2 84.5l-1.1 1.1M148.2 84.5l1.1 1.1M148.2 86.3l-1.1 1.1M148.2 86.3l1.1 1.1M148.2 88.2l-1.1 1.1M148.2 88.2l1.1 1.1M149.3 85.6h.1M149.3 87.4h.1M149.3 89.3h.1M150.3 84.5h.1"/>
<path d="M150.3 86.3h.1M150.3 88.2h.1M150.3 84.5l-1 1.1M150.3 84.5l.6 .5M150.3 86.3l-1 1.1M150.3 86.3l.6 .6M150.3 88.2l-1 1.1M150.3 88.2l.6 .5M150.9 85h.1M150.9 86.9h.1M150.9 88.7h.1"/>
</g>
<g fill="none" stroke="#f00" stroke-width=".17">
<path d="M187.5 30.2h.1M187.5 39.3h.1M187.5 30.2v1.8M187.5 37.5v1.8M200.3 44.8h.1M200.3 46.7h.1M200.3 48.5h.1M200.3 50.3h.1M200.3 44.8h5.4M200.3 46.7h5.4M200.3 48.5h5.4M200.3 50.3h5.4"/>
<path d="M213.1 44.8h5.5M213.1 46.7h5.5M213.1 48.5h5.5M213.1 50.3h5.5M218.6 44.8h.1M218.6 46.7h.1M218.6 48.5h.1M218.6 50.3h.1M143.6 74.1h.1M143.6 72.3h.1M143.6 68.6h.1M143.6 74.1h1.8"/>
<path d="M143.6 72.3h1.8M143.6 68.6h1.8M150.9 74.1h1.8M150.9 72.3h1.8M150.9 68.6h1.8M152.7 74.1h.1M152.7 72.3h.1M152.7 68.6h.1M203.9 70.4h.1M203.9 70.4h1.8M213.1 70.4h1.8M214.9 70.4h.1"/>
<path d="M143.6 85h.1M143.6 86.9h.1M143.6 88.7h.1M143.6 85h1.8M143.6 86.9h1.8M143.6 88.7h1.8M150.9 85h1.8M150.9 86.9h1.8M150.9 88.7h1.8M152.7 85h.1M152.7 86.9h.1M152.7 88.7h.1"/>
</g>
<path d="M141.7 73.9h4.6M141.7 72.1h4.6M141.7 68.4h4.6M141.7 84.9h4.6M141.7 86.7h4.6M141.7 88.5h4.6" fill="none" stroke="#000080" stroke-width=".16"/>
<circle cx="96" cy="132.6" r=".34" fill="#f0f"/>
<circle cx="96" cy="132.6" r=".34" fill="none" stroke="#f0f" stroke-width=".17"/>
<circle cx="96" cy="43" r=".34" fill="#f0f"/>
<circle cx="96" cy="43" r=".34" fill="none" stroke="#f0f" stroke-width=".17"/>
<circle cx="222.2" cy="117.9" r=".34" fill="#f0f"/>
<circle cx="222.2" cy="117.9" r=".34" fill="none" stroke="#f0f" stroke-width=".17"/>
<circle cx="222.2" cy="143.5" r=".34" fill="#f0f"/>
<circle cx="222.2" cy="143.5" r=".34" fill="none" stroke="#f0f" stroke-width=".17"/>
<circle cx="222.2" cy="70.4" r=".34" fill="#f0f"/>
<circle cx="222.2" cy="70.4" r=".34" fill="none" stroke="#f0f" stroke-width=".17"/>
<circle cx="222.2" cy="66.8" r=".34" fill="#f0f"/>
<circle cx="222.2" cy="66.8" r=".34" fill="none" stroke="#f0f" stroke-width=".17"/>
<circle cx="222.2" cy="63.1" r=".34" fill="#f0f"/>
<circle cx="222.2" cy="63.1" r=".34" fill="none" stroke="#f0f" stroke-width=".17"/>
<circle cx="222.2" cy="46.6" r=".35" fill="#f0f"/>
<circle cx="222.2" cy="46.6" r=".35" fill="none" stroke="#f0f" stroke-width=".17"/>
<circle cx="222.2" cy="50.3" r=".34" fill="#f0f"/>
<circle cx="222.2" cy="50.3" r=".34" fill="none" stroke="#f0f" stroke-width=".17"/>
<circle cx="222.2" cy="48.5" r=".34" fill="#f0f"/>
<circle cx="222.2" cy="48.5" r=".34" fill="none" stroke="#f0f" stroke-width=".17"/>
<circle cx="171" cy="44.8" r=".34" fill="#f0f"/>
<circle cx="171" cy="44.8" r=".34" fill="none" stroke="#f0f" stroke-width=".17"/>
<circle cx="176.5" cy="24.7" r=".34" fill="#f0f"/>
<circle cx="176.5" cy="24.7" r=".34" fill="none" stroke="#f0f" stroke-width=".17"/>
<circle cx="181.9" cy="24.7" r=".34" fill="#f0f"/>
<circle cx="181.9" cy="24.7" r=".34" fill="none" stroke="#f0f" stroke-width=".17"/>
<circle cx="222.2" cy="90.5" r=".34" fill="#f0f"/>
<circle cx="222.2" cy="90.5" r=".34" fill="none" stroke="#f0f" stroke-width=".17"/>
<circle cx="222.2" cy="74.1" r=".35" fill="#f0f"/>
<circle cx="222.2" cy="74.1" r=".35" fill="none" stroke="#f0f" stroke-width=".17"/>
<circle cx="181.9" cy="48.5" r=".34" fill="#f0f"/>
<circle cx="181.9" cy="48.5" r=".34" fill="none" stroke="#f0f" stroke-width=".17"/>
<circle cx="176.5" cy="46.6" r=".35" fill="#f0f"/>
<circle cx="176.5" cy="46.6" r=".35" fill="none" stroke="#f0f" stroke-width=".17"/>
<circle cx="187.4" cy="50.3" r=".34" fill="#f0f"/>
<circle cx="187.4" cy="50.3" r=".34" fill="none" stroke="#f0f" stroke-width=".17"/>
<circle cx="171" cy="24.7" r=".34" fill="#f0f"/>
<circle cx="171" cy="24.7" r=".34" fill="none" stroke="#f0f" stroke-width=".17"/>
<circle cx="96" cy="24.7" r=".34" fill="#f0f"/>
<circle cx="96" cy="24.7" r=".34" fill="none" stroke="#f0f" stroke-width=".17"/>
<circle cx="94.2" cy="132.6" r=".34" fill="#f0f"/>
<circle cx="94.2" cy="132.6" r=".34" fill="none" stroke="#f0f" stroke-width=".17"/>
<g font-size="5.2">
<text x="105.2" y="162.5">ECE3301L SESSION 3</text>
<text x="123.4" y="168">LAB 2</text>
</g>
<g font-size="3.8">
<text x="41.1" y="20.6">DEVELOPMENT</text>
<text x="70.1" y="20.6">BOARD</text>
<text x="167.3" y="24.1">+5V</text>
</g>
<text font-size="3.5" fill="#000080" x="107" y="49.7">U1</text>
<g font-size="2.9" fill="#000080">
<text x="200.3" y="80.4">D2</text>
<text x="200.3" y="107.9">D3</text>
<text x="200.3" y="133.5">D1</text>
</g>
<text font-size="2.4" fill="#000080" x="207.6" y="41.5">SW1</text>
<g font-size="1.7">
<text x="203.5" y="44.4">1</text>
<text x="203.5" y="46.2">2</text>
<text x="214.3" y="44.4">8</text>
<text x="214.3" y="46.2">7</text>
<text x="93.8" y="49" transform="rotate(-90 93.8 49)">32</text>
<text x="95.6" y="49" transform="rotate(-90 95.6 49)">11</text>
<text x="122.9" y="51.7">14</text>
<text x="203.5" y="48">3</text>
<text x="203.5" y="49.9">4</text>
<text x="214.3" y="48">6</text>
<text x="214.3" y="49.9">5</text>
<text x="122.9" y="55.4">2</text>
<text x="122.9" y="57.2">3</text>
<text x="122.9" y="59">4</text>
<text x="122.9" y="60.9">5</text>
<text x="122.9" y="62.7">6</text>
<text x="122.9" y="64.5">7</text>
<text x="122.9" y="68.2">33</text>
<text x="122.9" y="70">34</text>
<text x="122.9" y="71.8">35</text>
<text x="122.9" y="73.7">36</text>
<text x="122.9" y="75.5">37</text>
<text x="122.9" y="77.3">38</text>
<text x="122.9" y="79.2">39</text>
<text x="122.9" y="81">40</text>
<text x="122.9" y="88.3">17</text>
<text x="122.9" y="86.4">16</text>
<text x="122.9" y="84.6">15</text>
<text x="196.3" y="84.6">1</text>
<text x="87.4" y="93.8">13</text>
<text x="88.3" y="91.9">1</text>
<text x="122.9" y="95.6">25</text>
<text x="122.9" y="93.8">24</text>
<text x="122.9" y="91.9">23</text>
<text x="122.9" y="90.1">18</text>
<text x="196.3" y="90.1">3</text>
<text x="196.3" y="95.6">4</text>
<text x="214.3" y="90.1">2</text>
<text x="122.9" y="101.1">19</text>
<text x="122.9" y="97.5">26</text>
<text x="122.9" y="102.9">20</text>
<text x="122.9" y="104.7">21</text>
<text x="122.9" y="106.6">22</text>
<text x="122.9" y="108.4">27</text>
<text x="122.9" y="110.2">28</text>
<text x="122.9" y="112.1">29</text>
<text x="122.9" y="113.9">30</text>
<text x="196.3" y="112.1">1</text>
<text x="122.9" y="117.6">8</text>
<text x="122.9" y="119.4">9</text>
<text x="196.3" y="117.6">3</text>
<text x="214.3" y="117.6">2</text>
<text x="122.9" y="121.2">10</text>
<text x="196.3" y="123">4</text>
<text x="93.8" y="126.5" transform="rotate(-90 93.8 126.5)">31</text>
<text x="95.6" y="126.5" transform="rotate(-90 95.6 126.5)">12</text>
<text x="196.3" y="137.7">1</text>
<text x="196.3" y="143.2">3</text>
<text x="214.3" y="143.2">2</text>
<text x="196.3" y="148.6">4</text>
</g>
<g font-size="1.7" fill="#004080">
<text x="109.1" y="52.9">OSC2/CLKOUT</text>
<text x="95" y="54.7" transform="rotate(-90 95 54.7)">VDD</text>
<text x="96.8" y="54.7" transform="rotate(-90 96.8 54.7)">VDD</text>
<text x="113.8" y="56.6">RA0/AN0</text>
<text x="113.8" y="58.4">RA1/AN1</text>
<text x="98.6" y="65.7">RA5/AN4/SS/HLVDIN/C2OUT</text>
<text x="102.3" y="60.2">RA2/AN2/VREF-/CVREF</text>
<text x="106.8" y="63.9">RA4/T0CKIC1OUT</text>
<text x="108.4" y="62.1">RA3/AN3VREF+</text>
<text x="104.5" y="69.3">RB0/INT0/FLT0/AN12</text>
<text x="108.8" y="71.2">RB1/INT1/AN10</text>
<text x="108.8" y="76.7">RB4/KBI0/AN11</text>
<text x="108.9" y="74.8">RB3/AN9/CCP2</text>
<text x="109.8" y="73">RB2/INT2/AN8</text>
<text x="109.2" y="78.5">RB5/KBI1/PGM</text>
<text x="109.4" y="80.3">RB6/KBI2/PGC</text>
<text x="109.4" y="82.2">RB7/KBI3/PGD</text>
<text x="105.3" y="85.8">RC0/T1OSO/T13CKI</text>
<text x="107.3" y="87.6">RC1/T1OSI/CCP2</text>
<text x="108.9" y="89.5">RC2/CCP1/P1A</text>
<text x="39.3" y="93.1">1</text>
<text x="39.3" y="95">2</text>
<text x="91.5" y="93.1">MCLR/Vpp</text>
<text x="91.5" y="95">OSC1/CLKIN/RA7</text>
<text x="109.9" y="91.3">RC3/SCK/SCL</text>
<text x="110.3" y="93.1">RC4/SDI/SDA</text>
<text x="113.4" y="95">RC5/SDO</text>
<text x="39.3" y="96.8">3</text>
<text x="39.3" y="98.6">4</text>
<text x="39.3" y="100.5">5</text>
<text x="112.1" y="98.6">RC7/RX/DT</text>
<text x="112.1" y="96.8">RC6/TX/CK</text>
<text x="39.3" y="102.3">6</text>
<text x="112.7" y="102.3">RD0/PSP0</text>
<text x="112.7" y="104.1">RD1/PSP1</text>
<text x="112.7" y="105.9">RD2/PSP2</text>
<text x="112.7" y="107.8">RD3/PSP3</text>
<text x="109" y="113.2">RD6/PSP6/P1C</text>
<text x="109.1" y="111.4">RD5/PSP5/P1B</text>
<text x="112.7" y="109.6">RD4/PSP4</text>
<text x="109" y="115.1">RD7/PSP7/P1D</text>
<text x="111" y="118.7">RE0/RD/AN5</text>
<text x="95" y="122.5" transform="rotate(-90 95 122.5)">Vss</text>
<text x="96.8" y="122.5" transform="rotate(-90 96.8 122.5)">Vss</text>
<text x="110.5" y="120.6">RE1/WR/AN6</text>
<text x="111" y="122.4">RE2/CS/AN7</text>
</g>
<g font-size="1.6">
<text x="94.6" y="20.3">USB_5V</text>
<text x="48.5" y="84.7">USB_POWER</text>
</g>
<g font-size="1.6" fill="#000080">
<text x="172.8" y="33.4">R1</text>
<text x="172.8" y="35.3">1K</text>
<text x="178.3" y="33.4">R2</text>
<text x="178.3" y="35.3">1K</text>
<text x="183.8" y="33.4">R3</text>
<text x="183.8" y="35.3">1K</text>
<text x="189.3" y="33.4">R4</text>
<text x="189.3" y="35.3">1K</text>
<text x="206.7" y="53.8">SW DIP-4</text>
<text x="202.1" y="62.7">LED1</text>
<text x="214.9" y="62.7">LED</text>
<text x="141.7" y="70">RINT1</text>
<text x="141.7" y="71.9">RINT2</text>
<text x="141.7" y="68.2">RINT0</text>
<text x="153.5" y="70">220</text>
<text x="153.5" y="71.9">220</text>
<text x="153.5" y="68.2">220</text>
<text x="202.1" y="66.4">LED2</text>
<text x="202.1" y="70">LED3</text>
<text x="214.9" y="66.4">LED</text>
<text x="214.9" y="70">LED</text>
<text x="141.7" y="73.7">RINT3</text>
<text x="153.5" y="73.7">220</text>
<text x="202.1" y="73.7">LED4</text>
<text x="214.9" y="73.7">LED</text>
<text x="141.7" y="84.7">RINT4</text>
<text x="141.7" y="86.5">RINT5</text>
<text x="141.7" y="88.3">RINT6</text>
<text x="153.5" y="84.7">220</text>
<text x="153.5" y="86.5">220</text>
<text x="153.5" y="88.3">220</text>
<text x="37.3" y="90.3">JP1</text>
<text x="141.7" y="92">RINT8</text>
<text x="141.7" y="90.2">RINT7</text>
<text x="141.7" y="93.8">RINT9</text>
<text x="153.5" y="92">220</text>
<text x="153.5" y="90.2">220</text>
<text x="153.5" y="93.8">220</text>
<text x="141.7" y="101.1">RINT10</text>
<text x="153.5" y="101.1">220</text>
<text x="194.8" y="101.1">LED_RGB COMMON CATHODE</text>
<text x="31.5" y="105">HEADER 6</text>
<text x="141.7" y="104.8">RINT13</text>
<text x="141.7" y="103">RINT11</text>
<text x="153.5" y="104.8">220</text>
<text x="153.5" y="103">220</text>
<text x="103.3" y="126.7">PIC18F4620</text>
<text x="194.8" y="128.6">LED_RGB COMMON CATHODE</text>
<text x="194.8" y="154.2">LED_RGB COMMON CATHODE</text>
</g>
<g font-size="1.6" fill="#f00">
<text x="165.9" y="55.4">RA0</text>
<text x="165.9" y="57.2">RA1</text>
<text x="165.9" y="59.1">RA2</text>
<text x="165.9" y="60.9">RA3</text>
<text x="165.9" y="68.2">PORTB.0</text>
<text x="165.9" y="71.9">PORTB.2</text>
<text x="165.9" y="70.1">PORTB.1</text>
<text x="165.9" y="73.7">PORTB.3</text>
<text x="165.9" y="84.7">PORTC.0</text>
<text x="165.9" y="88.3">PORTC.2</text>
<text x="165.9" y="86.5">PORTC.1</text>
<text x="165.9" y="90.2">PORTC.3</text>
<text x="165.9" y="93.8">PORTC.5</text>
<text x="165.9" y="92">PORTC.4</text>
<text x="165.9" y="101.1">PORTD.0</text>
<text x="165.9" y="103">PORTD.1</text>
<text x="165.9" y="104.8">PORTD.2</text>
</g>
<g font-size="1.5" fill="#00f">
<text x="198.5" y="84.5">R-</text>
<text x="198.5" y="90">G-</text>
<text x="198.5" y="95.4">B-</text>
<text x="198.5" y="111.9">R-</text>
<text x="198.5" y="117.4">G-</text>
<text x="198.5" y="122.9">B-</text>
<text x="198.5" y="137.5">R-</text>
<text x="198.5" y="143">G-</text>
<text x="198.5" y="148.5">B-</text>
</g>
<g font-size=".6">
<text x="28.5" y=".7">E</text>
<text x="83.7" y=".7">D</text>
<text x="139" y=".7">C</text>
<text x="194.2" y=".7">B</text>
<text x="249.4" y=".7">A</text>
<text x=".3" y="19">E</text>
<text x="277.3" y="19">E</text>
<text x=".3" y="54.1">D</text>
<text x="277.3" y="54.1">D</text>
<text x=".3" y="89.2">C</text>
<text x="277.3" y="89.2">C</text>
<text x=".3" y="124.4">B</text>
<text x="277.3" y="124.4">B</text>
<text x=".3" y="159.5">A</text>
<text x="277.3" y="159.5">A</text>
<text x="28.5" y="177.2">E</text>
<text x="83.7" y="177.2">D</text>
<text x="139" y="177.2">C</text>
<text x="194.2" y="177.2">B</text>
<text x="249.4" y="177.2">A</text>
</g>
</svg>
